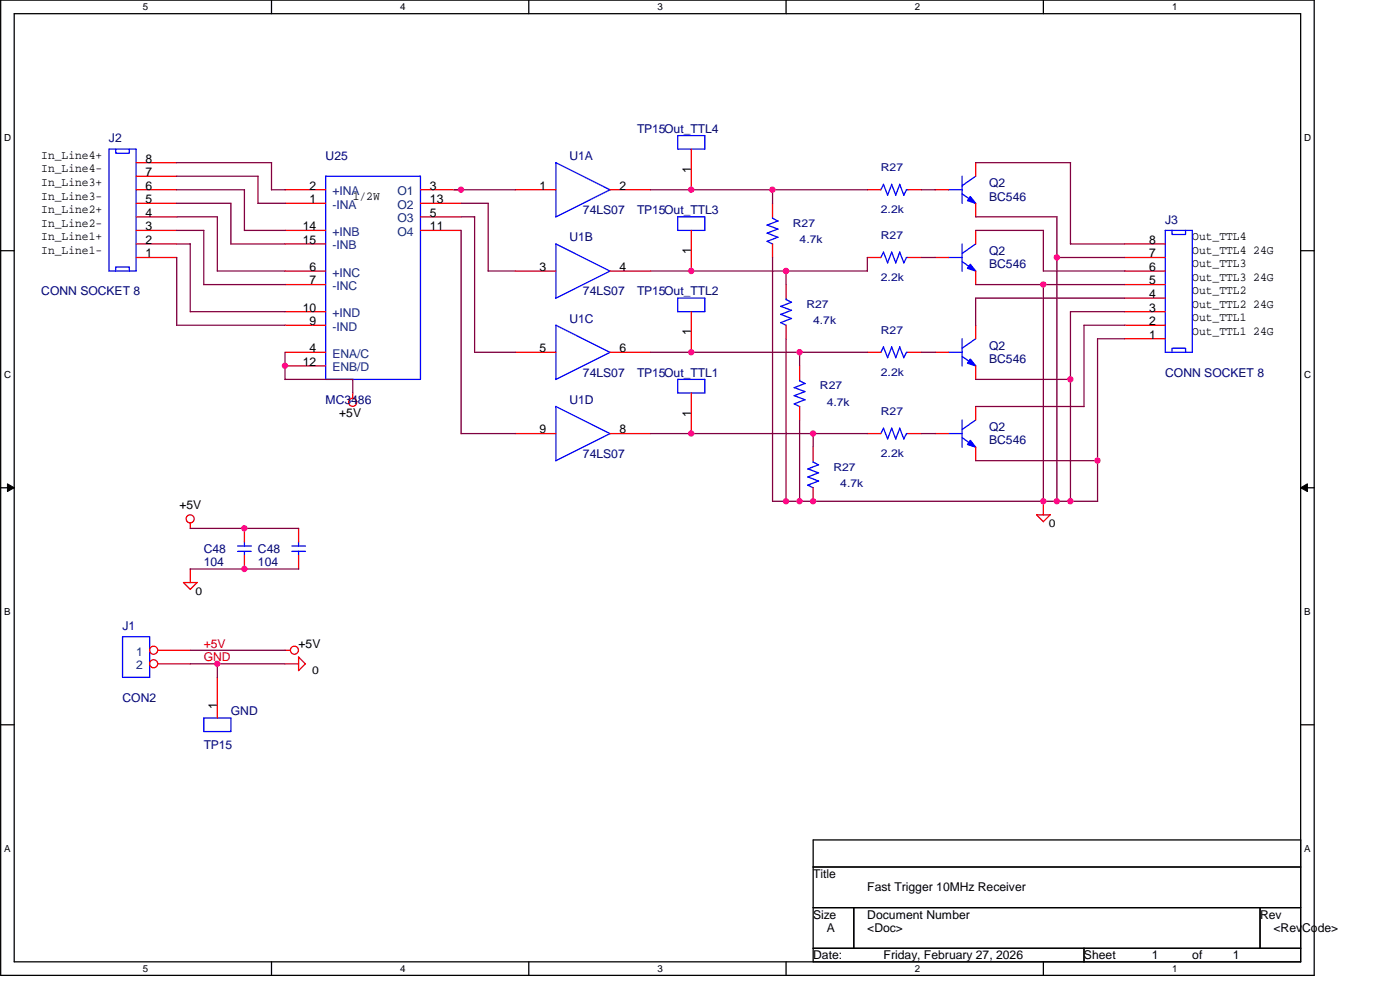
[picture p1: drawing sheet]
<svg xmlns="http://www.w3.org/2000/svg" width="420mm" height="297mm" viewBox="0 0 420 297" stroke-linecap="round" stroke-linejoin="round" font-family="sans-serif">
<path d="M.2 0h394.2v292.7h-394.2zM4.3 4.1h386v284.5h-386z" fill="none" stroke="#000" stroke-width=".38"/>
<g fill="#fff">
<path d="M42.9 .5h1.6v3.2h-1.6z"/>
<path d="M42.9 289h1.6v3.3h-1.6z"/>
</g>
<path d="M81.5 0v4.1M81.5 288.6v4.1" fill="none" stroke="#000" stroke-width=".38"/>
<g fill="#fff">
<path d="M120.1 .5h1.6v3.2h-1.6z"/>
<path d="M120.1 289h1.6v3.3h-1.6z"/>
</g>
<path d="M158.7 0v4.1M158.7 288.6v4.1" fill="none" stroke="#000" stroke-width=".38"/>
<g fill="#fff">
<path d="M197.3 .5h1.6v3.2h-1.6z"/>
<path d="M197.3 289h1.6v3.3h-1.6z"/>
</g>
<path d="M235.9 0v4.1M235.9 288.6v4.1" fill="none" stroke="#000" stroke-width=".38"/>
<g fill="#fff">
<path d="M274.5 .5h1.6v3.2h-1.6z"/>
<path d="M274.5 289h1.6v3.3h-1.6z"/>
</g>
<path d="M313.1 0v4.1M313.1 288.6v4.1" fill="none" stroke="#000" stroke-width=".38"/>
<g fill="#fff">
<path d="M351.7 .5h1.6v3.2h-1.6z"/>
<path d="M351.7 289h1.6v3.3h-1.6z"/>
<path d="M1.2 39.7h2.1v3.2h-2.1z"/>
<path d="M391.4 39.7h2.1v3.2h-2.1z"/>
<path d="M1.2 110.8h2.1v3.2h-2.1z"/>
<path d="M391.4 110.8h2.1v3.2h-2.1z"/>
</g>
<path d="M.2 75.2h4.1M390.3 75.2h4.1" fill="none" stroke="#000" stroke-width=".38"/>
<g fill="#fff">
<path d="M1.2 181.9h2v3.3h-2z"/>
<path d="M391.4 181.9h1.9v3.3h-1.9z"/>
</g>
<path d="M.2 146.3h4.1M390.3 146.3h4.1" fill="none" stroke="#000" stroke-width=".38"/>
<path d="M2.2 145.2l2.1 1.1-2.1 1.2zM390.3 146.3l2.1-1.1v2.3z" fill="#000"/>
<path d="M2.2 145.2l2.1 1.1-2.1 1.2zM390.3 146.3l2.1-1.1v2.3z" fill="none" stroke="#000" stroke-width=".3"/>
<g fill="#fff">
<path d="M1.2 253h2v3.3h-2z"/>
<path d="M391.3 253h2v3.3h-2z"/>
</g>
<path d="M.2 217.5h4.1M390.3 217.5h4.1M244 252h146.3v36.6h-146.3zM244 260.1h146.3M244 272.3h146.3M256.2 272.3v12.2M378.2 272.3v12.2M244 284.5h146.3M325.3 284.5v4.1" fill="none" stroke="#000" stroke-width=".38"/>
<g fill="none" stroke="#f00" stroke-width=".38">
<path d="M260.3 77.3h4.1M272.5 77.3h4.1M105.9 117.9v1.6M240 109.8v4M240 122v4M260.3 130.1h4.1M272.5 130.1h4.1M57.1 156.9v1.7M313.1 150.4v4.1M315.2 154.5h-4.1l2.1 2M315.2 154.4l-2.1 2.1M57.1 170.7v4.1"/>
<path d="M59.2 174.8h-4.1l2 2.1M59.2 174.8l-2.1 2M85.5 195.1h1.7M85.5 199.2h4.1M91.7 199.1l-2.1 2.1v-4.1l2 2.1"/>
<circle cx="105.8" cy="120.7" r="1.21"/>
<circle cx="57.1" cy="155.7" r="1.21"/>
<circle cx="88.4" cy="195.1" r="1.21"/>
</g>
<g fill="none" stroke="#00f" stroke-width=".38">
<path d="M264.3 77.3l.8-1.7 1.3 3.3M267.6 75.6l1.2 3.3M267.6 75.6l-1.3 3.3M271.3 78.9l-1.3-3.3-1.2 3.3M272.5 77.3h-.4l-.9 1.6M284.6 77.3h4.1M288.7 78.5l4.2 2.9M288.7 73.2v8.2M292.8 73.2l-4.1 2.9M238.4 116.3l3.2 1.2-3.3 1.2M238.4 118.7l3.2 1.3M240 113.8v.5l1.6 .8-3.3 1.2"/>
<path d="M241.6 119.9l-3.3 1.3M238.4 121.2l1.6 .8M264.3 130.1l.8-1.7 1.3 3.3M267.6 128.4l1.2 3.3M267.6 128.5l-1.3 3.2M271.3 131.7l-1.3-3.3-1.2 3.3M272.5 130.1h-.4l-.9 1.6"/>
</g>
<path d="M291.2 79.3l1.6 2-2.4-.8z" fill="#00f"/>
<g fill="none" stroke="#00f" stroke-width=".38">
<path d="M166.8 48.8l16.3 8.2M166.8 48.8v16.3M183.1 56.9l-16.3 8.2M264.3 57l.8-1.7 1.3 3.2M267.6 55.3l1.2 3.2M267.6 55.3l-1.3 3.3M271.3 58.5l-1.3-3.2-1.2 3.3M272.5 56.9h-.4l-.9 1.7M284.6 56.9h4.1M288.7 58.2l4.2 2.8M288.7 52.9v8.1M292.8 52.9l-4.1 2.9"/>
<path d="M203.4 65.1h8.1v4h-8.1zM291.2 79.3l1.6 2-2.4-.8zM349.7 69.1h8.1v36.6h-8.1zM351.7 69.1v1.3h4.1v-1.3M203.4 113.8h8.1v4.1h-8.1zM351.7 105.7v-1.2h4.1v1.2M71.3 165.4h4.1M71.3 163.8h4.1M73.4 162.6v1.2M73.4 165.4v1.3"/>
</g>
<g fill="none" stroke="#f00" stroke-width=".38">
<path d="M154.6 56.9h12.2M183.1 56.9h12.2M260.3 56.9h4.1M272.5 56.9h4.1M207.5 69.1v12.2M280.6 77.3h4.1M292.8 69.1v4.1M337.5 77.3h12.2M337.5 73.2h12.2M292.8 81.3v4.1M337.5 97.6h12.2M337.5 93.5h12.2"/>
<path d="M337.5 89.5h12.2M337.5 85.4h12.2M337.5 81.3h12.2M207.5 117.9v12.2M337.5 101.6h12.2M73.4 158.5v4.1M73.4 166.7v4"/>
</g>
<path d="M291.2 59l1.6 2-2.4-.8z" fill="#00f"/>
<g fill="none" stroke="#00f" stroke-width=".38">
<path d="M291.2 59l1.6 2-2.4-.8zM203.4 89.5h8.1v4h-8.1zM234.3 91.9l3.3 1.2-3.3 1.3M234.3 94.3l3.3 1.3M234.3 96.8l1.7 .8M235.9 89.5v.4l1.7 .8-3.3 1.2M237.5 95.5l-3.2 1.3M264.3 105.7l.8-1.6 1.3 3.2M267.6 104.1l1.2 3.2M267.6 104.1l-1.3 3.3M271.3 107.3l-1.3-3.2-1.2 3.3M272.5 105.7h-.4l-.9 1.7"/>
<path d="M284.6 105.7h4.1M288.7 106.9l4.2 2.9M288.7 101.6v8.2M292.8 101.6l-4.1 2.9M244 138.2v.4l1.7 .9M245.6 139.4l-3.2 1.3M242.4 140.7l3.3 1.2M242.4 143.1l3.3 1.3M245.6 141.9l-3.2 1.2M245.6 144.3l-3.2 1.3 1.7 .8M36.8 191.1h8.1v12.1h-8.1z"/>
</g>
<g fill="none" stroke="#f00" stroke-width=".38">
<path d="M280.6 56.9h4.1M292.8 48.8v4.1M292.8 61v4.1M207.5 93.5v12.2M235.9 85.4v4.1M235.9 97.6v4M260.3 105.7h4.1M272.5 105.7h4.1M244 134.2v4M244 146.3v4.1M47.4 195.1h9.7M47.4 199.2h9.7"/>
<circle cx="46.1" cy="195.1" r="1.21"/>
<circle cx="46.1" cy="199.2" r="1.21"/>
</g>
<path d="M291.2 107.7l1.6 2.1-2.4-.8z" fill="#00f"/>
<g fill="none" stroke="#00f" stroke-width=".38">
<path d="M97.7 52.9h28.5v60.9h-28.5zM203.4 40.7h8.1v4h-8.1zM166.8 73.2v16.3M166.8 73.2l16.3 8.2M230.2 67.5l3.3 1.2-3.3 1.3M230.2 69.9l3.3 1.3M230.2 72.4l1.7 .8M231.8 65.1v.4l1.7 .8-3.3 1.3M233.5 71.2l-3.3 1.2M183.1 81.3l-16.3 8.2M291.2 107.7l1.6 2.1-2.4-.8zM166.8 122l16.3 8.1"/>
<path d="M166.8 121.9v16.3M183.1 130.1l-16.3 8.2M284.6 130.1h4.1M288.7 131.3l4.2 2.9M288.7 126v8.2M292.8 126l-4.1 2.9M87.6 165.4h4.1M87.6 163.8h4.1M89.6 162.6v1.2M89.6 165.4v1.3M61.2 215.4h8.1v4.1h-8.1z"/>
</g>
<g fill="none" stroke="#f00" stroke-width=".38">
<path d="M85.5 56.9h12.2M126.2 56.9h12.2M207.5 44.7v12.2M85.5 69.1h12.2M85.5 61h12.2M85.5 73.2h12.2M126.2 65.1h12.2M126.2 69.1h12.2M126.2 61h12.2M231.8 61v4.1M231.8 73.2v4.1M85.5 81.3h12.2"/>
<path d="M85.5 85.4h12.2M85.5 93.5h12.2M85.5 97.6h12.2M154.6 81.3h12.2M183.1 81.3h12.2M292.8 97.6v4M85.5 105.7h12.2M85.5 109.8h12.2M280.6 105.7h4.1M292.8 109.8v4M154.6 130.1h12.2M183.1 130.1h12.2"/>
<path d="M89.6 158.5v4.1M89.6 166.7v4M65.2 203.2v12.2"/>
</g>
<path d="M291.2 132.1l1.6 2.1-2.4-.9z" fill="#00f"/>
<path d="M32.7 44.7h8.1v36.6h-8.1zM34.7 44.7v1.3h4.1v-1.3M34.7 81.3v-1.2h4.1v1.2M166.8 97.6l16.3 8.1M166.8 97.5v16.3M183.1 105.7l-16.3 8.2M291.2 132.1l1.6 2.1-2.4-.9z" fill="none" stroke="#00f" stroke-width=".38"/>
<g fill="none" stroke="#f00" stroke-width=".38">
<path d="M40.8 56.9h12.2M40.8 52.9h12.2M40.8 48.8h12.2M40.8 77.3h12.2M40.8 73.2h12.2M40.8 69.1h12.2M40.8 65.1h12.2M40.8 61h12.2M154.6 105.7h12.2M183.1 105.7h12.2M280.6 130.1h4.1M292.8 122v4"/>
<path d="M292.8 134.2v4"/>
</g>
<g fill="none" stroke="#800040" stroke-width=".38">
<path d="M53 56.9h20.4v12.3M53 48.8h28.5M53 52.9h24.4v8.1M81.5 48.8v8.1h4.1M136.3 56.9h18.3M195.3 56.9h65M231.8 56.9v4.1M276.6 56.9h4.1M292.8 48.8h28.5v24.4h16.3M53 65.1h12.3M53 69.1h8.2M53 61h16.3"/>
<path d="M53 73.2h4.1M53 77.3v20.3h32.6M57.1 73.2v20.4M61.2 69.1v16.3M65.2 65.1v16.3l20.4-.1M69.3 61v12.2h16.3M73.4 69.1h12.2M77.4 61h8.2M138.4 61h8.1v20.4l8.2-.1M138.4 65.1h4.1M138.4 69.1v61h16.3M142.4 65.1v40.6h12.3"/>
<path d="M231.8 77.3v73.1h97.6M260.3 77.3v4.1M276.6 77.3h4.1M292.8 65.1h24.4v85.4M292.8 69.1h20.4M313.1 69.1v12.2h24.5M317.2 77.3h20.4M57.1 93.5h28.5M61.2 85.4h24.4M195.3 81.3h65M235.9 81.3v4.1M292.8 85.4h44.8"/>
<path d="M313.1 85.4v65.1M337.6 93.5h-16.3v57M337.6 97.6h-12.3v24.4M337.6 89.5h-44.8v8.1M85.5 113.8h20.4M85.5 105.7v8.2M105.9 113.8v4.1M195.3 105.7h65M235.9 101.6v48.9M240 105.7v4.1M276.6 105.7h4.1M292.8 113.8h28.5"/>
<path d="M337.6 101.6h-8.2v48.9M195.3 130.1h65M240 126v24.5M244 130v4.2M276.6 130.1h4.1M292.8 138.2h36.6M292.8 122h32.6M57.1 158.5h32.6M57.1 170.7h32.6M57.1 195.1h28.5M57.1 199.2h28.5M65.2 199.2v4.1"/>
</g>
<circle cx="207.4" cy="81.3" r=".78" fill="#f0f"/>
<circle cx="207.4" cy="81.3" r=".78" fill="none" stroke="#f0f" stroke-width=".38"/>
<circle cx="207.4" cy="130.1" r=".78" fill="#f0f"/>
<circle cx="207.4" cy="130.1" r=".78" fill="none" stroke="#f0f" stroke-width=".38"/>
<circle cx="235.9" cy="81.3" r=".78" fill="#f0f"/>
<circle cx="235.9" cy="81.3" r=".78" fill="none" stroke="#f0f" stroke-width=".38"/>
<circle cx="207.4" cy="56.9" r=".78" fill="#f0f"/>
<circle cx="207.4" cy="56.9" r=".78" fill="none" stroke="#f0f" stroke-width=".38"/>
<circle cx="231.8" cy="56.9" r=".78" fill="#f0f"/>
<circle cx="231.8" cy="56.9" r=".78" fill="none" stroke="#f0f" stroke-width=".38"/>
<circle cx="244" cy="130.1" r=".78" fill="#f0f"/>
<circle cx="244" cy="130.1" r=".78" fill="none" stroke="#f0f" stroke-width=".38"/>
<circle cx="207.4" cy="105.7" r=".78" fill="#f0f"/>
<circle cx="207.4" cy="105.7" r=".78" fill="none" stroke="#f0f" stroke-width=".38"/>
<circle cx="73.3" cy="158.5" r=".78" fill="#f0f"/>
<circle cx="73.3" cy="158.5" r=".78" fill="none" stroke="#f0f" stroke-width=".38"/>
<circle cx="73.3" cy="170.7" r=".78" fill="#f0f"/>
<circle cx="73.3" cy="170.7" r=".78" fill="none" stroke="#f0f" stroke-width=".38"/>
<circle cx="85.5" cy="109.7" r=".78" fill="#f0f"/>
<circle cx="85.5" cy="109.7" r=".78" fill="none" stroke="#f0f" stroke-width=".38"/>
<circle cx="138.4" cy="56.9" r=".78" fill="#f0f"/>
<circle cx="138.4" cy="56.9" r=".78" fill="none" stroke="#f0f" stroke-width=".38"/>
<circle cx="240" cy="105.7" r=".78" fill="#f0f"/>
<circle cx="240" cy="105.7" r=".78" fill="none" stroke="#f0f" stroke-width=".38"/>
<circle cx="313.1" cy="85.4" r=".78" fill="#f0f"/>
<circle cx="313.1" cy="85.4" r=".78" fill="none" stroke="#f0f" stroke-width=".38"/>
<circle cx="313.1" cy="150.4" r=".78" fill="#f0f"/>
<circle cx="313.1" cy="150.4" r=".78" fill="none" stroke="#f0f" stroke-width=".38"/>
<circle cx="65.2" cy="199.1" r=".78" fill="#f0f"/>
<circle cx="65.2" cy="199.1" r=".78" fill="none" stroke="#f0f" stroke-width=".38"/>
<circle cx="317.2" cy="77.2" r=".78" fill="#f0f"/>
<circle cx="317.2" cy="77.2" r=".78" fill="none" stroke="#f0f" stroke-width=".38"/>
<circle cx="317.2" cy="150.4" r=".78" fill="#f0f"/>
<circle cx="317.2" cy="150.4" r=".78" fill="none" stroke="#f0f" stroke-width=".38"/>
<circle cx="321.2" cy="113.8" r=".78" fill="#f0f"/>
<circle cx="321.2" cy="113.8" r=".78" fill="none" stroke="#f0f" stroke-width=".38"/>
<circle cx="321.2" cy="150.4" r=".78" fill="#f0f"/>
<circle cx="321.2" cy="150.4" r=".78" fill="none" stroke="#f0f" stroke-width=".38"/>
<circle cx="329.4" cy="138.2" r=".78" fill="#f0f"/>
<circle cx="329.4" cy="138.2" r=".78" fill="none" stroke="#f0f" stroke-width=".38"/>
<circle cx="244" cy="150.4" r=".78" fill="#f0f"/>
<circle cx="244" cy="150.4" r=".78" fill="none" stroke="#f0f" stroke-width=".38"/>
<circle cx="240" cy="150.4" r=".78" fill="#f0f"/>
<circle cx="240" cy="150.4" r=".78" fill="none" stroke="#f0f" stroke-width=".38"/>
<circle cx="235.9" cy="150.4" r=".78" fill="#f0f"/>
<circle cx="235.9" cy="150.4" r=".78" fill="none" stroke="#f0f" stroke-width=".38"/>
<g font-size="3.6" fill="#000080">
<text x="191.2" y="39.9">TP15Out_TTL4</text>
<text x="32.7" y="42.7">J2</text>
<text x="97.7" y="48">U25</text>
<text x="170.9" y="48">U1A</text>
<text x="296.9" y="56.1">Q2</text>
<text x="175" y="64.3">74LS07</text>
<text x="191.2" y="64.3">TP15Out_TTL3</text>
<text x="296.9" y="60.2">BC546</text>
<text x="349.7" y="67.1">J3</text>
<text x="170.9" y="72.4">U1B</text>
<text x="296.9" y="76.5">Q2</text>
<text x="296.9" y="80.5">BC546</text>
<text x="12.4" y="88.6">CONN SOCKET 8</text>
<text x="175" y="88.6">74LS07</text>
<text x="191.2" y="88.6">TP15Out_TTL2</text>
<text x="170.9" y="96.8">U1C</text>
<text x="296.9" y="104.9">Q2</text>
<text x="175" y="113">74LS07</text>
<text x="191.2" y="113">TP15Out_TTL1</text>
<text x="296.9" y="109">BC546</text>
<text x="349.7" y="113">CONN SOCKET 8</text>
<text x="97.7" y="121.2">MC3486</text>
<text x="170.9" y="121.2">U1D</text>
<text x="296.9" y="129.3">Q2</text>
<text x="175" y="137.4">74LS07</text>
<text x="296.9" y="133.3">BC546</text>
<text x="61.2" y="165.9">C48</text>
<text x="77.4" y="165.9">C48</text>
<text x="61.2" y="169.9">104</text>
<text x="77.4" y="169.9">104</text>
<text x="36.8" y="189">J1</text>
<text x="36.8" y="210.6">CON2</text>
<text x="69.3" y="214.6">GND</text>
<text x="61.2" y="224.8">TP15</text>
</g>
<g font-size="3.6">
<text x="12.4" y="47.7">In_Line4+</text>
<text x="12.4" y="51.7">In_Line4-</text>
<text x="43.7" y="52.8">7</text>
<text x="43.7" y="48.8">8</text>
<text x="207.4" y="51.8" transform="rotate(-90 207.4 51.8)">1</text>
<text x="12.4" y="59.9">In_Line3-</text>
<text x="12.4" y="55.8">In_Line3+</text>
<text x="43.7" y="56.9">6</text>
<text x="92.9" y="56.9">2</text>
<text x="105.9" y="59.9">1/2W</text>
<text x="129" y="56.9">3</text>
<text x="162" y="56.9">1</text>
<text x="185.9" y="56.9">2</text>
<text x="12.4" y="63.9">In_Line2+</text>
<text x="43.7" y="65">4</text>
<text x="43.7" y="61">5</text>
<text x="92.9" y="61">1</text>
<text x="129" y="65">5</text>
<text x="129" y="61">13</text>
<text x="12.4" y="68">In_Line2-</text>
<text x="43.7" y="69.1">3</text>
<text x="90.8" y="69.1">14</text>
<text x="129" y="69.1">11</text>
<text x="12.4" y="76.1">In_Line1-</text>
<text x="12.4" y="72.1">In_Line1+</text>
<text x="43.7" y="77.2">1</text>
<text x="43.7" y="73.2">2</text>
<text x="90.8" y="73.2">15</text>
<text x="207.4" y="76.2" transform="rotate(-90 207.4 76.2)">1</text>
<text x="344.8" y="77.2">7</text>
<text x="344.8" y="73.2">8</text>
<text x="357.8" y="76.1">Out_TTL4 24G</text>
<text x="357.8" y="72.1">Out_TTL4</text>
<text x="92.9" y="81.3">6</text>
<text x="162" y="81.3">3</text>
<text x="185.9" y="81.3">4</text>
<text x="344.8" y="81.3">6</text>
<text x="357.8" y="80.2">Out_TTL3</text>
<text x="92.9" y="85.3">7</text>
<text x="344.8" y="89.4">4</text>
<text x="344.8" y="85.3">5</text>
<text x="357.8" y="88.3">Out_TTL2</text>
<text x="357.8" y="84.2">Out_TTL3 24G</text>
<text x="90.8" y="93.5">10</text>
<text x="344.8" y="93.5">3</text>
<text x="357.8" y="92.4">Out_TTL2 24G</text>
<text x="92.9" y="97.5">9</text>
<text x="207.4" y="100.6" transform="rotate(-90 207.4 100.6)">1</text>
<text x="344.8" y="101.6">1</text>
<text x="344.8" y="97.5">2</text>
<text x="357.8" y="100.5">Out_TTL1 24G</text>
<text x="357.8" y="96.4">Out_TTL1</text>
<text x="92.9" y="105.7">4</text>
<text x="162" y="105.7">5</text>
<text x="185.9" y="105.7">6</text>
<text x="90.8" y="109.7">12</text>
<text x="101.8" y="125.2">+5V</text>
<text x="207.4" y="125" transform="rotate(-90 207.4 125)">1</text>
<text x="162" y="130">9</text>
<text x="185.9" y="130">8</text>
<text x="53.8" y="152.9">+5V</text>
<text x="89.6" y="194.3">+5V</text>
<text x="65.2" y="212.6" transform="rotate(-90 65.2 212.6)">1</text>
<text x="244" y="263.4">Title</text>
<text x="260.3" y="267.5">Fast Trigger 10MHz Receiver</text>
<text x="244" y="275.6">Size</text>
<text x="260.3" y="275.6">Document Number</text>
<text x="378.2" y="275.6">Rev</text>
<text x="248.1" y="279.7">A</text>
<text x="260.3" y="279.7">&lt;Doc&gt;</text>
<text x="382.2" y="279.7">&lt;RevCode&gt;</text>
<text x="244" y="287.8">Date:</text>
<text x="265.2" y="287.8">Friday, February 27, 2026</text>
<text x="325.3" y="287.8">Sheet</text>
<text x="345.6" y="287.8">1</text>
<text x="357.8" y="287.8">of</text>
<text x="370" y="287.8">1</text>
</g>
<g font-size="3.6" fill="#004080">
<text x="99.8" y="58.6">+INA</text>
<text x="119.3" y="58.6">O1</text>
<text x="99.8" y="62.7">-INA</text>
<text x="119.3" y="62.7">O2</text>
<text x="99.8" y="70.8">+INB</text>
<text x="119.3" y="66.7">O3</text>
<text x="119.3" y="70.8">O4</text>
<text x="99.8" y="74.8">-INB</text>
<text x="99.8" y="83">+INC</text>
<text x="99.8" y="87">-INC</text>
<text x="99.8" y="95.2">+IND</text>
<text x="99.8" y="99.2">-IND</text>
<text x="99.8" y="107.4">ENA/C</text>
<text x="99.8" y="111.4">ENB/D</text>
<text x="40.8" y="196.8">1</text>
<text x="40.8" y="200.8">2</text>
</g>
<g font-size="3.6" fill="#f00">
<text x="61.2" y="194.3">+5V</text>
<text x="61.2" y="198.4">GND</text>
</g>
<g font-size="3.3" fill="#000080">
<text x="264.4" y="51.4">R27</text>
<text x="264.4" y="64">2.2k</text>
<text x="237.9" y="68">R27</text>
<text x="264.4" y="71.7">R27</text>
<text x="240" y="72.9">4.7k</text>
<text x="264.4" y="84.3">2.2k</text>
<text x="242" y="92.4">R27</text>
<text x="244" y="97.3">4.7k</text>
<text x="264.4" y="100.1">R27</text>
<text x="264.4" y="112.7">2.2k</text>
<text x="246.1" y="116.8">R27</text>
<text x="248.1" y="121.7">4.7k</text>
<text x="264.4" y="124.5">R27</text>
<text x="264.4" y="137.1">2.2k</text>
<text x="250.1" y="141.2">R27</text>
<text x="252.2" y="146">4.7k</text>
</g>
<g font-size="3.3">
<text x="314.7" y="158.2">0</text>
<text x="58.7" y="178.6">0</text>
<text x="93.7" y="202.1">0</text>
</g>
<g font-size="2.9">
<text x="42.9" y="3.1">5</text>
<text x="120.1" y="3.1">4</text>
<text x="197.3" y="3.1">3</text>
<text x="274.5" y="3.1">2</text>
<text x="351.7" y="3.1">1</text>
<text x="1.2" y="42.3">D</text>
<text x="391.4" y="42.3">D</text>
<text x="1.2" y="113.4">C</text>
<text x="391.4" y="113.4">C</text>
<text x="1.2" y="184.5">B</text>
<text x="391.4" y="184.5">B</text>
<text x="1.2" y="255.7">A</text>
<text x="391.4" y="255.7">A</text>
<text x="42.9" y="291.6">5</text>
<text x="120.1" y="291.6">4</text>
<text x="197.3" y="291.6">3</text>
<text x="274.5" y="291.6">2</text>
<text x="351.7" y="291.6">1</text>
</g>
</svg>
